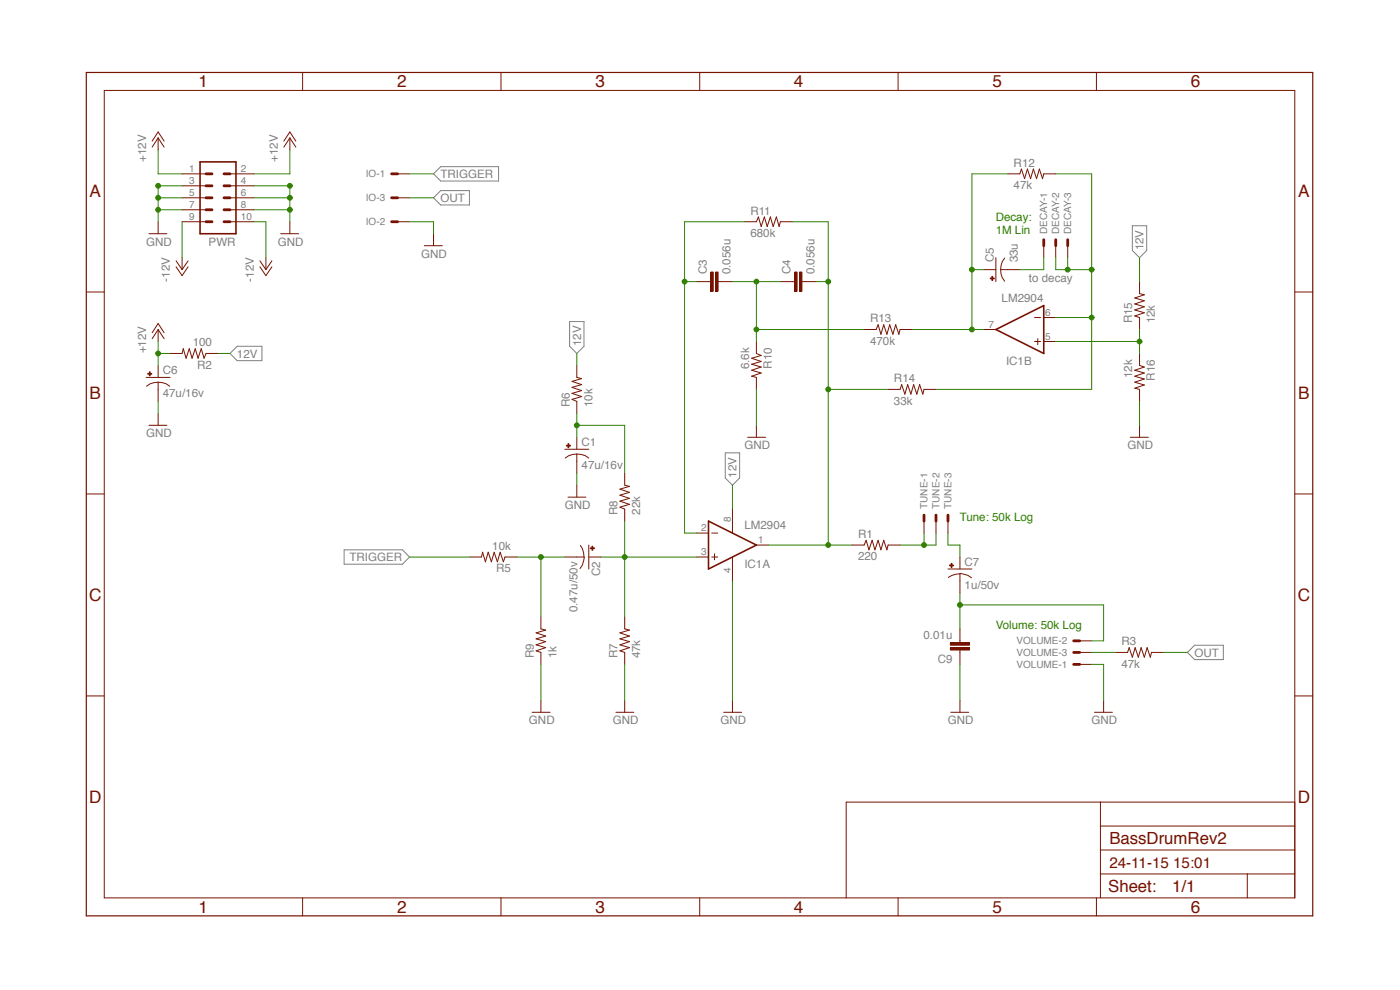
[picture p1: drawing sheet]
<svg xmlns="http://www.w3.org/2000/svg" width="297mm" height="210mm" viewBox="0 0 297 210" stroke-linecap="round" stroke-linejoin="round" font-family="sans-serif">
<path d="M93.5 35.4h12.3v3h-12.3l-1.5-1.5zM92 42l1.5-1.6h6.1v3.1h-6.1zM240.2 47.9h3.1v5.2l-1.6 1.6-1.5-1.6zM48.8 75l1.5-1.5h5.3v3h-5.3zM120.8 68.2h3.1v5.3l-1.5 1.5-1.6-1.5zM153.9 96.1h3v5.3l-1.5 1.5-1.5-1.5zM73 116.6h12.4l1.5 1.6-1.5 1.5h-12.4zM251.9 138.4l1.5-1.5h6.1v3h-6.1z" fill="none" stroke="#808080" stroke-width=".21"/>
<path d="M211.3 69.9l10.1-5.1v10.2zM150.3 110.5l10.2 5.1-10.2 5.1z" fill="none" stroke="#761200" stroke-width=".34"/>
<g fill="none" stroke="#761200" stroke-width=".21">
<path d="M122.4 77.5v2.6l1 .2-2.1 .6 2.1 .7-2.1 .6 2.1 .7-2.1 .5 2.1 .7-2.1 .6 1.1 .4v2.6M208.7 69.9h2.6M219.5 72.4h1.2M219.5 67.4h1.2M220.2 71.8v1.3M221.4 72.4h2.6M221.4 67.4h2.6M119.8 95.3h5.1M122.4 96.3l1.7 .4 .8 .5M122.4 96.3l-1.7 .4-.8 .5M122.4 96.3v1.5M99.6 118.2h2.5l.3-1.1 .6 2.1 .6-2.1 .6 2.1 .6-2.1 .7 2.1 .6-2.1 .7 2.1 .3-1h2.6"/>
<path d="M132.5 100.4v2.5l1 .3-2 .6 2 .6-2 .6 2 .7-2 .6 2 .7-2 .6 1 .4v2.5M147.8 118.2h2.5M147.8 113.1h2.5M151 118.2h1.3M151 113.1h1.3M151.6 117.5v1.3M160.5 115.6h2.5M114.7 130.9v2.5l1.1 .3-2.1 .5 2.1 .7-2.1 .6 2.1 .6-2.1 .7 2.1 .6-2.1 .7 1 .3v2.5M132.5 130.9v2.5l1 .3-2 .5 2 .7-2 .6 2 .6-2 .7 2 .6-2 .7 1 .3v2.5"/>
</g>
<path d="M120.1 94.4h.9v.2h-.9z" fill="#761200"/>
<path d="M120.2 94.5h.8v.1h-.8z" fill="none" stroke="#761200" stroke-width=".21"/>
<path d="M120.5 94.1h.1v.8h-.1z" fill="#761200"/>
<path d="M120.5 94.1h.2v.9h-.2zM122.4 92.8v2.5M122.4 97.8v2.6M123.1 115.7l.4 .7 .4 1.8h-1.5M124 118.2l-.5 1.7-.5 .7M124.9 115.6v5.1" fill="none" stroke="#761200" stroke-width=".21"/>
<path d="M125.6 115.9h.1v.8h-.1z" fill="#761200"/>
<path d="M125.6 115.9h.2v.8h-.2z" fill="none" stroke="#761200" stroke-width=".21"/>
<path d="M125.2 116.2h.9v.2h-.9z" fill="#761200"/>
<path d="M150.3 59.7h.5M152.3 59.7h.5M119.8 118.2h2.6M120.5 105.5h3.8M122.4 102.9v2.6M124.9 118.2h2.5M125.2 116.2h.9v.2h-.9zM112.9 151.1h3.8M114.7 148.6v2.5M130.7 151.1h3.8M132.5 148.6v2.5" fill="none" stroke="#761200" stroke-width=".21"/>
<path d="M151.8 57.7h.5v4h-.5z" fill="#761200"/>
<path d="M151.8 57.7h.5v4.1h-.5z" fill="none" stroke="#761200" stroke-width=".21"/>
<path d="M150.8 57.7h.5v4h-.5z" fill="#761200"/>
<path d="M147.8 59.7h2.5M150.8 57.7h.5v4.1h-.5zM152.8 59.7h2.6M168.1 59.7h.5M170.1 59.7h.5" fill="none" stroke="#761200" stroke-width=".21"/>
<path d="M169.6 57.7h.5v4h-.5z" fill="#761200"/>
<path d="M169.6 57.7h.5v4.1h-.5z" fill="none" stroke="#761200" stroke-width=".21"/>
<path d="M168.6 57.7h.5v4h-.5z" fill="#761200"/>
<path d="M157.9 47h2.6l.4-1 .6 2.1 .7-2.1 .6 2.1 .6-2.1 .6 2.1 .7-2.1 .6 2.1 .2-1.1h2.6M165.5 59.7h2.6M168.6 57.7h.5v4.1h-.5zM170.6 59.7h2.6M160.5 72.4v2.6l1 .4-2.1 .6 2.1 .7-2.1 .6 2.1 .6-2.1 .6 2.1 .6-2.1 .7 1.1 .3v2.5M158.6 92.8h3.8M160.5 90.2v2.6M201.1 120.7h5.1M201.2 122.5l.8-.4 1.6-.4v1.5M203.6 121.6l1.7 .5 .8 .5" fill="none" stroke="#761200" stroke-width=".21"/>
<path d="M201.4 119.8h.9v.2h-.9z" fill="#761200"/>
<path d="M201.4 119.9h.9v.1h-.9z" fill="none" stroke="#761200" stroke-width=".21"/>
<path d="M201.8 119.5h.1v.8h-.1z" fill="#761200"/>
<path d="M201.8 119.5h.2v.9h-.2zM203.6 118.2v2.5M203.6 123.2v2.6M203.6 135.9v.5M203.6 137.9v.5" fill="none" stroke="#761200" stroke-width=".21"/>
<path d="M201.6 136.3h4.1v.5h-4.1z" fill="#761200"/>
<path d="M201.6 136.4h4.1v.5h-4.1z" fill="none" stroke="#761200" stroke-width=".21"/>
<path d="M201.6 137.4h4.1v.5h-4.1z" fill="#761200"/>
<g fill="none" stroke="#761200" stroke-width=".21">
<path d="M32.3 29.9l1.2-1.9 1.3 1.9M33.5 29.3v2.5M33.5 29.3l1.3 1.9M33.5 29.3l-1.2 1.9M38.6 36.9h5.1M38.6 39.4h5.1M48.8 36.9h5.1M48.8 39.4h5.1M60.2 29.9l1.3-1.9 1.3 1.9M61.5 29.3v2.5M61.5 29.3l1.3 1.9M61.5 29.3l-1.3 1.9"/>
<path d="M213.8 36.9h2.5l.4-1 .7 2 .6-2 .6 2 .6-2 .7 2 .6-2 .7 2 .2-1h2.6M31.6 49.6h3.8M33.5 47v2.6M37.4 55.3l1.2 1.9M37.4 56.6l1.2 1.9 1.3-1.9M38.6 42h5.1M38.6 44.5h5.1M38.6 47h5.1M38.6 54.7v2.5M39.9 55.3l-1.3 1.9M48.8 42h5.1M48.8 44.5h5.1"/>
<path d="M48.8 47h5.1M55.1 55.3l1.3 1.9M55.1 56.6l1.3 1.9 1.3-1.9M56.4 54.7v2.5M57.7 55.3l-1.3 1.9M59.5 49.6h3.9M61.5 47v2.6M90 52.1h3.8M92 49.6v2.5M211.3 54.7v5M212.3 57.2l.3 1.7 .5 .8M212.3 57.2h1.5"/>
<path d="M213.1 54.7l-.5 .8-.3 1.7M155.4 108v5.1M155.4 118.2v5M196 110.5v2.6M198.6 110.5v2.6M201.1 110.5v2.6M201.6 137.4h4.1v.5h-4.1zM203.6 133.4v2.5M203.6 138.4v2.5M229 135.9h2.6M229 138.4h2.6M153.5 151.1h3.8"/>
<path d="M155.4 148.6v2.5M201.7 151.1h3.8M203.6 148.6v2.5M229 140.9h2.6M232.2 151.1h3.8M234.1 148.6v2.5"/>
</g>
<path d="M42.4 34.3h7.7v15.3h-7.7z" fill="none" stroke="#761200" stroke-width=".34"/>
<g fill="none" stroke="#761200" stroke-width=".59">
<path d="M43.7 39.4h1.3M43.7 36.9h1.3M47.5 39.4h1.3M47.5 36.9h1.3M43.7 47h1.3M43.7 44.5h1.3M43.7 42h1.3M47.5 47h1.3M47.5 44.5h1.3M47.5 42h1.3M196 109.3v1.2M198.6 109.3v1.2"/>
<path d="M201.1 109.3v1.2M227.8 135.9h1.2M227.8 138.4h1.2M227.8 140.9h1.2"/>
</g>
<path d="M210.4 58.6h.2v.9h-.2z" fill="#761200"/>
<path d="M210.4 58.6h.2v.9h-.2z" fill="none" stroke="#761200" stroke-width=".21"/>
<path d="M210.1 59h.8v.1h-.8z" fill="#761200"/>
<g fill="none" stroke="#761200" stroke-width=".21">
<path d="M22.1 19.2h252.6v171.3h-252.6zM64.2 15.4v3.8M106.3 15.4v3.8M148.4 15.4v3.8M190.5 15.4v3.8M232.6 15.4v3.8M84.3 36.9h2.6M84.3 47h2.6M84.3 42h2.6M208.7 57.2h2.6M210.1 59h.8v.1h-.8zM213.8 57.2h2.5"/>
<path d="M221.4 52.1v2.6M224 52.1v2.6M226.5 52.1v2.6M241.7 59.7v2.6l1.1 .2-2.1 .7 2.1 .6-2.1 .7 2.1 .6-2.1 .6 2.1 .6-2.1 .7 1 .4v2.5M18.3 61.9h3.8M32.3 70.6l1.2-2 1.3 2M33.5 69.9l1.3 1.9M33.5 69.9l-1.2 1.9M33.5 69.9v2.5M183.3 69.9h2.6l.4-1 .6 2 .6-2 .7 2 .5-2 .7 2 .6-2 .7 2 .2-1h2.6M241.7 75v2.5l1.1 .4-2.1 .6 2.1 .6-2.1 .7 2.1 .6-2.1 .7 2.1 .6-2.1 .6 1 .3v2.5M274.7 61.9h3.8"/>
<path d="M31 80.1h5.1M31.6 90.2h3.8M33.5 81.1l1.7 .3 .8 .5M33.5 81.1l-1.6 .3-.8 .5M33.5 81.1v1.5M33.5 87.7v2.5M188.4 82.6h2.5l.4-1 .7 2 .6-2 .6 2 .6-2 .7 2 .6-2 .7 2 .2-1h2.6M239.8 92.8h3.8M241.7 90.2v2.6M18.3 104.8h3.8M180.8 115.6h2.5l.4-1 .6 2 .7-2 .6 2 .7-2 .6 2 .6-2 .7 2 .2-1h2.5M274.7 104.8h3.8"/>
<path d="M18.3 147.6h3.8M274.7 147.6h3.8M233.4 170.1v20.4M233.4 175.2h41.3M274.7 170.1h-95.2v20.4M64.2 190.5v3.8M106.3 190.5v3.8M148.4 190.5v3.8M190.5 190.5v3.8M232.6 190.5v3.8M233.4 185.4h41.3M233.4 180.3h41.3"/>
<path d="M264.6 185.4v5.1"/>
</g>
<path d="M83.1 36.9h1.2M83.1 47h1.2M83.1 42h1.2M221.4 50.8v1.3M224 50.8v1.3M226.5 50.8v1.3" fill="none" stroke="#761200" stroke-width=".59"/>
<path d="M18.3 15.4h260.2v178.9h-260.2z" fill="none" stroke="#761200" stroke-width=".25"/>
<path d="M31.3 79.2h.9v.2h-.9z" fill="#761200"/>
<path d="M31.3 79.2h.9v.2h-.9z" fill="none" stroke="#761200" stroke-width=".21"/>
<path d="M31.7 78.9h.1v.8h-.1z" fill="#761200"/>
<path d="M31.7 78.9h.2v.8h-.2zM33.5 77.5v2.6M36.1 75h2.5l.3-1 .6 2 .7-2 .5 2 .7-2 .6 2 .7-2 .6 2 .4-1h2.5M33.5 82.6v2.5M236.7 138.4h2.5l.3-1 .7 2 .6-2 .7 2 .6-2 .7 2 .6-2 .6 2 .3-1h2.5" fill="none" stroke="#761200" stroke-width=".21"/>
<path d="M53.9 39.4h7.6v7.6M53.9 44.5h7.6M53.9 42h7.6M122.4 100.4v2.5M155.4 123.2v25.4M114.7 140.9v7.7M132.5 140.9v7.7M203.6 140.9v7.7M231.6 140.9h2.5v7.7" fill="none" stroke="#308000" stroke-width=".21"/>
<circle cx="61.5" cy="44.5" r=".51" fill="#308000"/>
<circle cx="61.5" cy="44.5" r=".51" fill="none" stroke="#308000" stroke-width=".21"/>
<circle cx="61.5" cy="41.9" r=".51" fill="#308000"/>
<circle cx="61.5" cy="42" r=".51" fill="none" stroke="#308000" stroke-width=".21"/>
<circle cx="61.5" cy="39.4" r=".51" fill="#308000"/>
<g fill="none" stroke="#308000" stroke-width=".21">
<path d="M38.6 39.4h-5.1v7.6M33.5 42h5.1M33.5 44.5h5.1"/>
<circle cx="61.5" cy="39.4" r=".51"/>
</g>
<circle cx="33.5" cy="44.5" r=".51" fill="#308000"/>
<circle cx="33.5" cy="44.5" r=".51" fill="none" stroke="#308000" stroke-width=".21"/>
<circle cx="33.5" cy="41.9" r=".51" fill="#308000"/>
<circle cx="33.5" cy="42" r=".51" fill="none" stroke="#308000" stroke-width=".21"/>
<circle cx="33.5" cy="39.4" r=".51" fill="#308000"/>
<g fill="none" stroke="#308000" stroke-width=".21">
<path d="M86.9 47h5.1v2.6M33.5 85.1v2.6M160.5 82.6v7.6M241.7 85.1v5.1M109.7 118.2h10.1M114.7 118.2v12.7"/>
<circle cx="33.5" cy="39.4" r=".51"/>
</g>
<circle cx="114.7" cy="118.1" r=".51" fill="#308000"/>
<g fill="none" stroke="#308000" stroke-width=".21">
<path d="M127.4 118.2h20.4M132.5 110.5v20.4"/>
<circle cx="114.7" cy="118.2" r=".51"/>
</g>
<circle cx="132.5" cy="118.1" r=".51" fill="#308000"/>
<g fill="none" stroke="#308000" stroke-width=".21">
<path d="M122.4 87.7v5.1M122.4 90.2h10.1v10.2"/>
<circle cx="132.5" cy="118.2" r=".51"/>
</g>
<circle cx="122.3" cy="90.2" r=".51" fill="#308000"/>
<g fill="none" stroke="#308000" stroke-width=".21">
<path d="M86.9 36.9h5.1M145.2 59.7h2.6M157.9 47h-12.7v66.1h2.6M86.9 118.2h12.7"/>
<circle cx="122.4" cy="90.2" r=".51"/>
</g>
<circle cx="145.2" cy="59.7" r=".51" fill="#308000"/>
<g fill="none" stroke="#308000" stroke-width=".21">
<path d="M201.1 113.1v2.5h2.5v2.6M203.6 125.8v7.6M203.6 128.3h30.5v7.6"/>
<circle cx="145.2" cy="59.7" r=".51"/>
</g>
<circle cx="203.6" cy="128.3" r=".51" fill="#308000"/>
<g fill="none" stroke="#308000" stroke-width=".21">
<path d="M33.5 31.8v5.1h5.1M61.5 31.8v5.1h-7.6M86.9 42h5.1M33.5 72.4v5.1M33.5 75h2.6M231.6 135.9h2.5M246.8 138.4h5.1"/>
<circle cx="203.6" cy="128.3" r=".51"/>
</g>
<circle cx="33.5" cy="75" r=".51" fill="#308000"/>
<g fill="none" stroke="#308000" stroke-width=".21">
<path d="M38.6 47v7.7M53.9 47h2.5v7.7M155.4 59.7h10.1M160.5 59.7v12.7"/>
<circle cx="33.5" cy="75" r=".51"/>
</g>
<circle cx="160.4" cy="59.7" r=".51" fill="#308000"/>
<g fill="none" stroke="#308000" stroke-width=".21">
<path d="M160.5 69.9h22.8"/>
<circle cx="160.5" cy="59.7" r=".51"/>
</g>
<circle cx="160.4" cy="69.9" r=".51" fill="#308000"/>
<g fill="none" stroke="#308000" stroke-width=".21">
<path d="M168.1 47h7.6v68.6h-12.7M173.2 59.7h2.5"/>
<circle cx="160.5" cy="69.9" r=".51"/>
</g>
<circle cx="175.7" cy="59.7" r=".51" fill="#308000"/>
<g fill="none" stroke="#308000" stroke-width=".21">
<path d="M175.7 82.6h12.7"/>
<circle cx="175.7" cy="59.7" r=".51"/>
</g>
<circle cx="175.7" cy="82.6" r=".51" fill="#308000"/>
<g fill="none" stroke="#308000" stroke-width=".21">
<path d="M175.7 115.6h5.1"/>
<circle cx="175.7" cy="82.6" r=".51"/>
</g>
<circle cx="175.7" cy="115.6" r=".51" fill="#308000"/>
<g fill="none" stroke="#308000" stroke-width=".21">
<path d="M213.8 36.9h-7.6v33M206.2 57.2h2.5M193.5 69.9h15.2"/>
<circle cx="175.7" cy="115.6" r=".51"/>
</g>
<circle cx="206.2" cy="69.9" r=".51" fill="#308000"/>
<circle cx="206.2" cy="69.9" r=".51" fill="none" stroke="#308000" stroke-width=".21"/>
<circle cx="206.2" cy="57.2" r=".51" fill="#308000"/>
<g fill="none" stroke="#308000" stroke-width=".21">
<path d="M224 72.4h17.7M241.7 69.9v5.1"/>
<circle cx="206.2" cy="57.2" r=".51"/>
</g>
<circle cx="241.7" cy="72.4" r=".51" fill="#308000"/>
<g fill="none" stroke="#308000" stroke-width=".21">
<path d="M224 36.9h7.6v30.5M224 54.7v2.5h7.6M226.5 54.7v2.5"/>
<circle cx="241.7" cy="72.4" r=".51"/>
</g>
<circle cx="226.5" cy="57.2" r=".51" fill="#308000"/>
<g fill="none" stroke="#308000" stroke-width=".21">
<path d="M224 67.4h7.6v15.2h-33"/>
<circle cx="226.5" cy="57.2" r=".51"/>
</g>
<circle cx="231.6" cy="67.3" r=".51" fill="#308000"/>
<circle cx="231.6" cy="67.4" r=".51" fill="none" stroke="#308000" stroke-width=".21"/>
<circle cx="231.6" cy="57.2" r=".51" fill="#308000"/>
<g fill="none" stroke="#308000" stroke-width=".21">
<path d="M221.4 54.7v2.5h-5.1M196 113.1v2.5M198.6 113.1v2.5h-7.7"/>
<circle cx="231.6" cy="57.2" r=".51"/>
</g>
<circle cx="196" cy="115.6" r=".51" fill="#308000"/>
<g fill="none" stroke="#308000" stroke-width=".21">
<path d="M241.7 54.7v5M46.2 75h2.6M122.4 75v2.5M155.4 102.9v5.1M231.6 138.4h5.1"/>
<circle cx="196" cy="115.6" r=".51"/>
</g>
<g font-size="3.6" fill="#761200">
<text x="42.1" y="18.5">1</text>
<text x="84.2" y="18.5">2</text>
<text x="126.3" y="18.5">3</text>
<text x="168.4" y="18.5">4</text>
<text x="210.5" y="18.5">5</text>
<text x="252.6" y="18.5">6</text>
<text x="19" y="41.8">A</text>
<text x="275.4" y="41.8">A</text>
<text x="19" y="84.6">B</text>
<text x="275.4" y="84.6">B</text>
<text x="18.9" y="127.5">C</text>
<text x="275.3" y="127.5">C</text>
<text x="18.9" y="170.3">D</text>
<text x="275.3" y="170.3">D</text>
<text x="235.3" y="179">BassDrumRev2</text>
<text x="235.1" y="189.3">Sheet:</text>
<text x="248.7" y="189.2">1/1</text>
<text x="42.1" y="193.6">1</text>
<text x="84.2" y="193.6">2</text>
<text x="126.3" y="193.6">3</text>
<text x="168.4" y="193.6">4</text>
<text x="210.5" y="193.6">5</text>
<text x="252.6" y="193.6">6</text>
</g>
<text font-size="3.2" fill="#761200" x="235.3" y="184.1">24-11-15 15:01</text>
<g font-size="2.5" fill="#808080">
<text x="31" y="34.3" transform="rotate(-90 31 34.3)">+12V</text>
<text x="58.9" y="34.3" transform="rotate(-90 58.9 34.3)">+12V</text>
<text x="215" y="35.4">R12</text>
<text x="93.4" y="37.8">TRIGGER</text>
<text x="215" y="40.2">47k</text>
<text x="93.4" y="42.9">OUT</text>
<text x="159.2" y="45.5">R11</text>
<text x="31" y="52.1">GND</text>
<text x="44.3" y="52.1">PWR</text>
<text x="58.9" y="52.1">GND</text>
<text x="159.2" y="50.3">680k</text>
<text x="242.6" y="53.1" transform="rotate(-90 242.6 53.1)">12V</text>
<text x="36.1" y="59.7" transform="rotate(-90 36.1 59.7)">-12V</text>
<text x="53.8" y="59.7" transform="rotate(-90 53.8 59.7)">-12V</text>
<text x="89.4" y="54.7">GND</text>
<text x="149.9" y="58.2" transform="rotate(-90 149.9 58.2)">C3</text>
<text x="155" y="58.2" transform="rotate(-90 155 58.2)">0.056u</text>
<text x="167.7" y="58.2" transform="rotate(-90 167.7 58.2)">C4</text>
<text x="172.8" y="58.2" transform="rotate(-90 172.8 58.2)">0.056u</text>
<text x="210.9" y="55.7" transform="rotate(-90 210.9 55.7)">C5</text>
<text x="215.9" y="55.7" transform="rotate(-90 215.9 55.7)">33u</text>
<text x="218.3" y="59.7">to decay</text>
<text x="212.5" y="64">LM2904</text>
<text x="184.6" y="68.4">R13</text>
<text x="240.2" y="68.6" transform="rotate(-90 240.2 68.6)">R15</text>
<text x="245" y="68.6" transform="rotate(-90 245 68.6)">12k</text>
<text x="31" y="75" transform="rotate(-90 31 75)">+12V</text>
<text x="40.9" y="73.4">100</text>
<text x="50.3" y="75.8">12V</text>
<text x="123.3" y="73.4" transform="rotate(-90 123.3 73.4)">12V</text>
<text x="184.6" y="73.2">470k</text>
<text x="213.4" y="77.4">IC1B</text>
<text x="34.5" y="79.4">C6</text>
<text x="41.8" y="78.2">R2</text>
<text x="158.9" y="78.3" transform="rotate(-90 158.9 78.3)">6.6k</text>
<text x="163.7" y="78.2" transform="rotate(-90 163.7 78.2)">R10</text>
<text x="189.7" y="81.1">R14</text>
<text x="240.2" y="80.2" transform="rotate(-90 240.2 80.2)">12k</text>
<text x="245" y="80.7" transform="rotate(-90 245 80.7)">R16</text>
<text x="34.5" y="84.2">47u/16v</text>
<text x="120.9" y="86.4" transform="rotate(-90 120.9 86.4)">R6</text>
<text x="125.7" y="86.4" transform="rotate(-90 125.7 86.4)">10k</text>
<text x="189.7" y="85.9">33k</text>
<text x="31" y="92.7">GND</text>
<text x="123.4" y="94.6">C1</text>
<text x="157.9" y="95.3">GND</text>
<text x="239.2" y="95.3">GND</text>
<text x="123.4" y="99.5">47u/16v</text>
<text x="156.3" y="101.4" transform="rotate(-90 156.3 101.4)">12V</text>
<text x="119.8" y="108">GND</text>
<text x="131" y="109.2" transform="rotate(-90 131 109.2)">R8</text>
<text x="135.8" y="109.2" transform="rotate(-90 135.8 109.2)">22k</text>
<text x="157.9" y="112.3">LM2904</text>
<text x="74.1" y="119">TRIGGER</text>
<text x="104.4" y="116.6">10k</text>
<text x="182" y="118.9">220</text>
<text x="182" y="114.1">R1</text>
<text x="105.3" y="121.4">R5</text>
<text x="127.3" y="122.3" transform="rotate(-90 127.3 122.3)">C2</text>
<text x="157.9" y="120.5">IC1A</text>
<text x="204.6" y="124.8">1u/50v</text>
<text x="204.6" y="120">C7</text>
<text x="122.5" y="129.9" transform="rotate(-90 122.5 129.9)">0.47u/50v</text>
<text x="195.9" y="135.5">0.01u</text>
<text x="237.9" y="136.9">R3</text>
<text x="113.3" y="139.7" transform="rotate(-90 113.3 139.7)">R9</text>
<text x="118.1" y="139.7" transform="rotate(-90 118.1 139.7)">1k</text>
<text x="131" y="139.7" transform="rotate(-90 131 139.7)">R7</text>
<text x="135.8" y="139.7" transform="rotate(-90 135.8 139.7)">47k</text>
<text x="199" y="140.6">C9</text>
<text x="237.9" y="141.7">47k</text>
<text x="253.4" y="139.3">OUT</text>
<text x="112.2" y="153.6">GND</text>
<text x="130" y="153.6">GND</text>
<text x="152.8" y="153.6">GND</text>
<text x="201.1" y="153.6">GND</text>
<text x="231.5" y="153.6">GND</text>
</g>
<g font-size="2.5" fill="#308000">
<text x="211.2" y="47">Decay:</text>
<text x="211.2" y="49.6">1M Lin</text>
<text x="203.6" y="110.5">Tune: 50k Log</text>
<text x="211.2" y="133.3">Volume: 50k Log</text>
</g>
<g font-size="2.1" fill="#808080">
<text x="40.2" y="36.5">1</text>
<text x="40.2" y="39.1">3</text>
<text x="40.2" y="41.6">5</text>
<text x="51.1" y="36.5">2</text>
<text x="51.1" y="39.1">4</text>
<text x="51.1" y="41.6">6</text>
<text x="77.6" y="37.6">IO-1</text>
<text x="40.2" y="44.1">7</text>
<text x="40.2" y="46.7">9</text>
<text x="51.1" y="44.1">8</text>
<text x="51.1" y="46.7">10</text>
<text x="77.6" y="47.8">IO-2</text>
<text x="77.6" y="42.7">IO-3</text>
<text x="222.1" y="49.6" transform="rotate(-90 222.1 49.6)">DECAY-1</text>
<text x="224.7" y="49.6" transform="rotate(-90 224.7 49.6)">DECAY-2</text>
<text x="227.2" y="49.6" transform="rotate(-90 227.2 49.6)">DECAY-3</text>
<text x="209.7" y="69.5">7</text>
<text x="221.7" y="67">6</text>
<text x="221.7" y="72.1">5</text>
<text x="196.8" y="108" transform="rotate(-90 196.8 108)">TUNE-1</text>
<text x="199.3" y="108" transform="rotate(-90 199.3 108)">TUNE-2</text>
<text x="201.8" y="108" transform="rotate(-90 201.8 108)">TUNE-3</text>
<text x="148.8" y="112.7">2</text>
<text x="155" y="110.7" transform="rotate(-90 155 110.7)">8</text>
<text x="148.8" y="117.8">3</text>
<text x="160.8" y="115.2">1</text>
<text x="155" y="121.6" transform="rotate(-90 155 121.6)">4</text>
<text x="215.6" y="136.6">VOLUME-2</text>
<text x="215.6" y="141.7">VOLUME-1</text>
<text x="215.6" y="139.2">VOLUME-3</text>
</g>
</svg>
